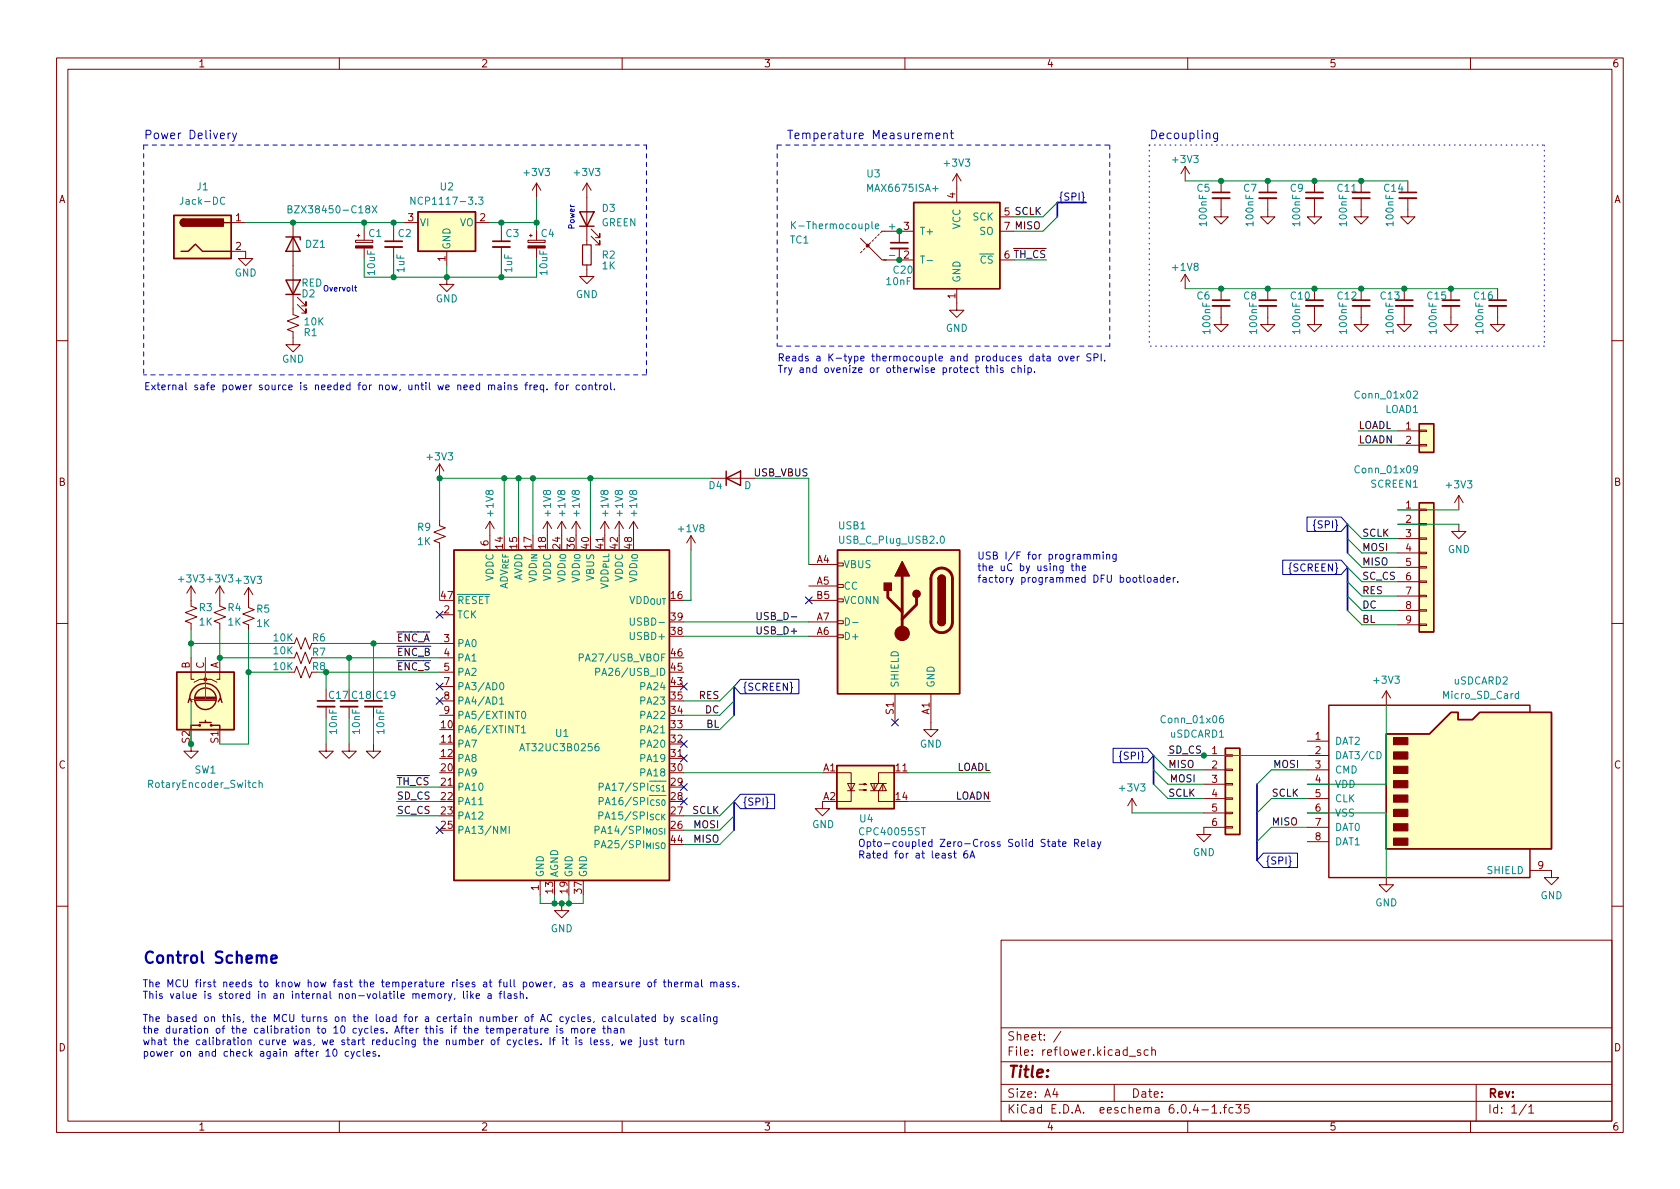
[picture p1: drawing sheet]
<svg xmlns="http://www.w3.org/2000/svg" width="297mm" height="210mm" viewBox="0 0 297 210" stroke-linecap="round" stroke-linejoin="round" font-family="sans-serif">
<path d="M0 .2h297v210.1h-297z" fill="#fff" stroke="#fff" stroke-width=".18"/>
<g fill="none" stroke="#840000" stroke-width=".18">
<path d="M10 10.2h277v190.1h-277zM12 12.2h273v186.1h-273zM60 10.2v2M110 10.2v2M160 10.2v2M210 10.2v2M260 10.2v2M40.9 39.4h2.5M51.8 39.4v16.2l1 .4-2 .8 2 .7-2 .8 1 .4v2.3h1.3l-1.3 1.2-1.3-1.2h1.3M71.4 39.4h2.5M84.1 39.4h2.5M94.9 32.4l-.8 1.2"/>
<path d="M94.9 32.4v2.5M94.9 32.4l.7 1.2M103.8 32.4v10.9M103.8 32.4l-.8 1.2M103.8 32.4l.7 1.2M169.2 30.7l-.8 1.3M169.2 30.7v5.1M169.2 30.7l.7 1.3M176.8 38.3h2.5M209.5 29.5v2.5M209.5 29.5l-.7 1.2M209.5 29.5l.8 1.2"/>
<path d="M215.9 35v3.3h1.3l-1.3 1.3-1.3-1.3h1.3M215.9 32v2M224.2 35v3.3h1.2l-1.2 1.3-1.3-1.3h1.3M224.2 32v2M232.4 35v3.3h1.3l-1.3 1.3-1.3-1.3h1.3M232.4 32v2M240.7 35v3.3h1.2l-1.2 1.3-1.3-1.3h1.3M240.7 32v2M248.9 35v3.3h1.3l-1.3 1.3-1.3-1.3h1.3M248.9 32v2M40.9 44.4h2.5v1.3h1.3l-1.3 1.3-1.2-1.3h1.2M52.6 53.8l1.5 1.6v-.8v.8h-.8"/>
<path d="M52.6 52.6l1.5 1.5v-.8v.8h-.8M62.9 42.5h3v.4h-3zM63.1 41.7h.5M63.4 41.4v.5M64.4 40.6v1.9M64.4 43.9v1.8M69.6 40.6v2.1M69.6 43.7v2M79 49v1.3h1.3l-1.3 1.3-1.3-1.3h1.3M79 44.4v2.6M88.6 40.6v2.1M88.6 43.7v2"/>
<path d="M93.3 42.5h3.1v.4h-3.1zM93.6 41.7h.5M93.9 41.4v.5M94.9 40.6v1.9M94.9 43.9v1.8M103.8 46.9v2h1.2l-1.2 1.3-1.3-1.3h1.3M104.5 41.8l1.5 1.5v-.8v.8h-.7M104.5 40.5l1.5 1.5v-.7v.7h-.7M152.1 42.2l3.9 3.8h.7M152.4 44.4l-.3 .3M152.9 43.9l-.2 .3M153.4 43.4l-.2 .3"/>
<path d="M153.9 42.9l-.2 .3M154.4 42.4l-.2 .3M154.9 41.9l-.2 .3M155.4 41.4l-.2 .3M156.2 46h5.3M159 40.9v2M159 43.9v2.1M161.5 40.9h-5.5l-.3 .2M169.2 51v3.9h1.2l-1.2 1.2-1.3-1.2h1.3M176.8 46h2.5M176.8 40.9h2.5M209.5 48.5l-.7 1.3"/>
<path d="M209.5 48.5v2.5M209.5 48.5l.8 1.3M215.9 54.1v3.3h1.3l-1.3 1.3-1.3-1.3h1.3M215.9 51v2.1M224.2 54.1v3.3h1.2l-1.2 1.3-1.3-1.3h1.3M224.2 51v2.1M232.4 54.1v3.3h1.3l-1.3 1.3-1.3-1.3h1.3M232.4 51v2.1M240.7 54.1v3.3h1.2l-1.2 1.3-1.3-1.3h1.3M240.7 51v2.1M248.3 54.1v3.3h1.3l-1.3 1.3-1.3-1.3h1.3M248.3 51v2.1"/>
<path d="M256.5 54.1v3.3h1.3l-1.3 1.3-1.2-1.3h1.2M256.5 51v2.1M264.8 54.1v3.3h1.3l-1.3 1.3-1.3-1.3h1.3M264.8 51v2.1M10 60.2h2M247.1 76.2h3.9M247.1 78.7h3.9M251 78.6h1.2v.3h-1.2zM251 76.1h1.2v.2h-1.2zM285 60.2h2M77.7 91.9v1.1l1 .3-2 .8 2 .8-2 .7 1 .4v1M77.7 82l.8 1.3"/>
<path d="M77.7 82v2.6M77.7 82l-.7 1.3M86.6 92.2l-.7 1.3M86.6 92.2v5.1M86.6 92.2l.8 1.3M96.8 92.2l-.8 1.3M96.8 92.2v2.5M96.8 92.2l.7 1.3M99.3 92.2l-.7 1.3M99.3 92.2v2.5M99.3 92.2l.8 1.3M101.9 92.2l-.8 1.3"/>
<path d="M101.9 92.2v2.5M101.9 92.2l.7 1.3M106.9 92.2v5.1M106.9 92.2l-.7 1.3M106.9 92.2l.8 1.3M109.5 92.2l-.8 1.3M109.5 92.2v2.5M109.5 92.2l.7 1.3M112 92.2l-.7 1.3M112 92.2v2.5M112 92.2l.8 1.3M122.2 94.7l-.8 1.3"/>
<path d="M122.2 94.7v2.6M122.2 94.7l.7 1.3M125.9 84.6h7.6M143 99.8h5.1M148.1 99.6h1v.5h-1zM247.1 90.2h3.9M247.1 92.7h3.9M247.1 95.2h3.9M247.1 97.8h3.9M251 97.7h1.2v.2h-1.2zM251 95.1h1.2v.3h-1.2zM251 92.6h1.2v.2h-1.2z"/>
<path d="M251 90h1.2v.3h-1.2zM257.9 92.7v1.3h1.3l-1.3 1.2-1.2-1.2h1.2M257.9 87.6l-.7 1.3M257.9 87.6v2.6M257.9 87.6l.8 1.3M10 110.2h2M33.8 103.6v3.6l1 .4-2 .7 2 .8-2 .7 1 .4v1M33.8 116.3v3.8h.5M33.8 103.6l-.8 1.3M33.8 103.6l.7 1.3M36.3 116.3v3.8h-1l-1 .5M36.3 119.6v.5h1l1.1 .5"/>
<path d="M38.9 103.6v3.6l1 .4-2.1 .7 2.1 .8-2.1 .7 1.1 .4v1M38.9 116.3v3.8h-.5M38.9 103.6l-.8 1.3M38.9 103.6l.7 1.3M43.9 103.9v3.5l1.1 .4-2.1 .8 2.1 .7-2.1 .8 1 .4v1M43.9 103.9l-.7 1.3M43.9 103.9l.8 1.3M52.1 116.3l.4-1 .7 2 .8-2 .7 2 .4-1M52.1 113.8l.4-1 .7 2 .8-2 .7 2 .4-1M52.1 118.9l.4-1 .7 2 .8-2 .7 2 .4-1M77.7 108.7h2.6M77.7 113.8h2.6"/>
<path d="M77.7 116.3h2.6M77.7 118.9h2.6M143 103.6h5.1M143 112.5h5.1M143 110h5.1M143 106.2h5.1M148.1 112.3h1v.5h-1zM148.1 109.8h1v.5h-1zM148.1 105.9h1v.5h-1zM148.1 103.4h1v.5h-1zM247.1 100.3h3.9M247.1 102.9h3.9"/>
<path d="M247.1 105.4h3.9M247.1 107.9h3.9M247.1 110.5h3.9M251 110.4h1.2v.2h-1.2zM251 107.8h1.2v.3h-1.2zM251 105.3h1.2v.2h-1.2zM251 102.7h1.2v.3h-1.2zM251 100.2h1.2v.3h-1.2zM285 110.2h2M33.8 131.6v1.2h1.3l-1.3 1.3-1.3-1.3h1.3M57.7 131.6v1.2h1.2l-1.2 1.3-1.3-1.3h1.3M57.7 121.9v2"/>
<path d="M57.7 125v2M61.7 131.6v1.2h1.3l-1.3 1.3-1.2-1.3h1.2M61.7 125v2M66 131.6v1.2h1.3l-1.3 1.3-1.2-1.3h1.2M66 125v2M77.7 131.6h2.6M77.7 139.2h2.6M77.7 121.4h2.6M77.7 123.9h2.6M77.7 126.5h2.6M118.4 134.1h2.5M148 136.6h2.5v5.1h-2.5"/>
<path d="M149.9 138.6h1.2l-.6 1.2zM149.9 139.8h1.2M151.9 139.7h1.3l-.4 .1v-.2l.4 .1M151.9 138.7h1.3l-.4 .1v-.2l.4 .1M153.9 139.8h2.8l-.6-1.2-.7 1.2M154.6 138.6v1.2M155.2 138.6l-.6 1.2-.7-1.2h2.8M155.3 139.8v1.9h2.8M156.1 138.6v1.2M158.2 122.7v5.1M160.7 136.6h-5.4v2M164.6 122.7v6.3h-1.3l1.3 1.3 1.3-1.3h-1.3"/>
<path d="M212.9 133.6h3.8M212.9 136.1h3.8M212.9 138.7h3.8M216.7 138.6h1.2v.2h-1.2zM216.7 136h1.2v.3h-1.2zM216.7 133.5h1.2v.2h-1.2zM231.1 133.6h3.8M231.1 136.1h3.8M231.1 138.7h3.8M231.1 131.1h3.8M245.1 122.2l-.8 1.2M245.1 122.2v2.5"/>
<path d="M245.1 122.2l.8 1.2M95.5 155.7v2.5M99.3 159.8v1.2h1.3l-1.3 1.3-1.3-1.3h1.3M145.4 141.7v1.3h1.3l-1.3 1.3-1.3-1.3h1.3M200.2 141.2l-.8 1.3M200.2 141.2v2.6M200.2 141.2l.7 1.3M212.9 141.2h3.8M212.9 143.8h3.8M216.7 146.2h1.2v.2h-1.2zM216.7 143.6h1.2v.3h-1.2zM216.7 141.1h1.2v.2h-1.2z"/>
<path d="M216.7 146.3h-3.8v1.3h1.2l-1.2 1.2-1.3-1.2h1.3M231.1 141.2h3.8M231.1 143.8h3.8M231.1 146.3h3.8M231.1 148.8h3.8M245.1 155.2v1.3h1.3l-1.3 1.2-1.3-1.2h1.3M270.5 153.9h3.8v1.3h1.3l-1.3 1.3-1.3-1.3h1.3M10 160.2h2M177 166.3h108v32h-108zM285 160.2h2M60 198.3v2M110 198.3v2"/>
<path d="M160 198.3v2M177 194.8h108M177 191.8h108M177 187.8h108M177 181.8h108M186.5 192.5l-.4 1h1M186.9 193v1M187.6 182.4l-1.3 1.9M197 191.8v3M199.6 186.8h1.2M201.6 185.7l-.3-.1-.2 .2v.3l.5 .1v.4h-.5M203 185.7l-.4-.1-.3 .3v.4l.1 .3h.6"/>
<path d="M203.6 185.8l.3-.2 .3 .1 .1 .9M203.6 185.1v1.5M210 198.3v2M212.5 196.3h1.1M214.3 195.8l.4-.5v1.5M214.3 196.8h.8M215.8 196.7v.1M216.3 195.8h.6M216.9 195.3l-.4 .2v1.3M218 195.9l-.4-.1-.3 .3v.4l.1 .3h.6M218.5 195.3h.9l-.5 .6 .5 .1v.7l-.3 .1h-.4l-.2-.1M220.8 195.3h-.7l-.1 .7 .2-.1 .5 .1 .2 .2-.1 .5-.2 .1-.6-.1"/>
<path d="M260 198.3v2M261 191.8v6.5M269.9 195.3l-1.3 1.9M270.3 195.8l.4-.5v1.5M270.3 196.8h.9"/>
</g>
<g fill="none" stroke="#840000" stroke-width=".33">
<path d="M214.4 35h3M222.6 35h3.1M230.9 35h3M239.1 35h3.1M247.4 35h3M68.1 43.7h3M87.1 43.7h3.1M157.5 43.9h3M214.4 54.1h3M222.6 54.1h3.1M230.9 54.1h3M239.1 54.1h3.1"/>
<path d="M246.8 54.1h3M255 54.1h3.1M263.3 54.1h3M56.1 125h3.1M60.2 125h3M64.5 125h3.1"/>
</g>
<g fill="none" stroke="#840000" stroke-width=".3">
<path d="M214.4 34h3M222.6 34h3.1M230.9 34h3M239.1 34h3.1M247.4 34h3M68.1 42.7h3M87.1 42.7h3.1M157.5 42.9h3M214.4 53.1h3M222.6 53.1h3.1M230.9 53.1h3M239.1 53.1h3.1"/>
<path d="M246.8 53.1h3M255 53.1h3.1M263.3 53.1h3M56.1 123.9h3.1M60.2 123.9h3M64.5 123.9h3.1"/>
</g>
<g fill="#ffffc2" stroke="#ffffc2" stroke-width=".18">
<path d="M30.7 38.1h10.2v7.6h-10.2z"/>
<path d="M31.2 118.9h10.2v10.1h-10.2z"/>
<path d="M148 135.4h10.1v7.6h-10.1z"/>
<path d="M216.7 132.3h2.5v15.3h-2.5z"/>
<path d="M245.1 129.8h7.6l3.8-3.8h1.3v1.2h2.5l1.3-1.2h12.7v24.1h-29.2z"/>
<path d="M148.1 97.3h21.6v25.4h-21.6z"/>
<path d="M251 74.9h2.5v5.1h-2.5z"/>
<path d="M251 88.9h2.5v22.9h-2.5z"/>
<path d="M161.5 35.8h15.3v15.2h-15.3z"/>
<path d="M73.9 37.5h10.2v6.9h-10.2z"/>
<path d="M80.3 97.3h38.1v58.4h-38.1z"/>
</g>
<g fill="none" stroke="#840000" stroke-width=".25">
<path d="M30.7 38.1h10.2v7.6h-10.2zM32.5 38.7a.64 .64 0 0 0-.6 .7 .64 .64 0 0 0 .6 .6M39.6 39.4h1.3M73.9 37.5h10.2v6.9h-10.2zM102.5 37.5h2.5l-1.2 2.5zM102.5 40h2.5M161.5 35.8h15.3v15.2h-15.3zM32 44.4h1.3l1.2-1.2 1.3 1.2h5.1M50.5 41.9h2.6v.5M50.5 49.5h2.6l-1.3 2.6zM50.5 52.1h2.6M51.8 41.9l1.3 2.5h-2.6z"/>
<path d="M251 74.9h2.5v5.1h-2.5zM80.3 97.3h38.1v58.4h-38.1zM128.4 84.6l2.5-1.3v2.5zM128.4 83.3v2.5M148.1 97.3h21.6v25.4h-21.6zM251 88.9h2.5v22.9h-2.5zM31.2 118.9h10.2v10.1h-10.2zM165.9 110a.64 .64 0 0 0 .6 .6 .64 .64 0 0 0 .6-.6M165.9 102.4a.64 .64 0 0 1 .6-.7 .64 .64 0 0 1 .6 .7M33.5 123.6a2.73 2.73 0 0 1 2.8-2.8 2.73 2.73 0 0 1 2.7 2.8M33.9 124.1l-.4-.7-.2 .8M34.5 123.3h3.6"/>
<path d="M34.5 123.6h3.6M34.5 123.8h3.6M35.3 128.3h-1.5v.7M35.3 127.8h2M36.3 127.4v.4M37.3 128.3h1.6v.7M38.6 124.1l.4-.7 .2 .8M148 135.4h10.1v7.6h-10.1zM216.7 132.3h2.5v15.3h-2.5zM245.1 129.8h7.6l3.8-3.8h1.3v1.2h2.5l1.3-1.2h12.7v24.1h-29.2zM270.5 126v-1.3h-35.6v30.5h35.6v-5.1"/>
<circle cx="35.3" cy="128.3" r=".13"/>
<circle cx="36.3" cy="123.6" r="1.9"/>
<circle cx="37.3" cy="128.3" r=".13"/>
</g>
<g fill="#840000" stroke="#840000" stroke-width=".25">
<path d="M32.1 38.9l.4-.2v1.3a.64 .64 0 0 1-.6-.4 .64 .64 0 0 1 .2-.7z"/>
<path d="M32.5 38.7h7v1.3h-7z"/>
<path d="M165.9 110h1.2a.64 .64 0 0 1-.6 .6 .64 .64 0 0 1-.6-.6z"/>
<path d="M165.9 102.4h1.2v7.6h-1.2z"/>
<path d="M166 101.9a.64 .64 0 0 1 .7-.1 .64 .64 0 0 1 .4 .6h-1.2z"/>
<path d="M159.5 99.3l1.3 2.5h-2.6z"/>
<path d="M156.3 103.1h1.3v1.3h-1.3z"/>
<circle cx="162.1" cy="105" r=".63"/>
</g>
<g fill="none" stroke="#008484" stroke-width=".18">
<path d="M39.7 35a.6 .6 0 0 0-.8 .4 .6 .6 0 0 0 .6 .7l.2-.1M50.9 37l.6-.1 .1-.2-.1-.2-.6-.1v1.3h.5l.2-.2 .1-.3-.3-.2M65.8 36.4l.9 1.3M66.7 36.4l-.9 1.3M73.4 34.9v1.2l-.8-1.2v1.2M84.6 34.9h.8l-.4 .4 .3 .2v.5l-.1 .1-.6-.1M140 39.2v1.2M140.7 39.2l-.7 .7M154.2 39.2v1.1l.1 .1M154.8 40l.6-.1-.1-.2-.3-.1-.2 .2v.6h.5M163.9 46.1h1M249.9 69.3l.5-.2 .2 .4-.8 .9h.8"/>
<path d="M166.4 94.9l.1-.1a.68 .68 0 0 1 .5 .6 .68 .68 0 0 1-.5 .7l-.1-.1-.2-.4zM250.6 82.9l-.2 .2h-.4l-.1-.2 .1-.5h.4l.2 .1a.84 .84 0 0 1-.3 1.1h-.3M102.4 116.3l.6-.1 .1-.1v-.3l-.7-.2v1.3M105.3 118.8h.6l.1-.2v-.3l-.7-.1v1.2M111.4 109.3v1l.3 .3 .3-.1 .2-.2v-1M149.5 109.3a.64 .64 0 0 1 .7 .6 .64 .64 0 0 1-.7 .7zM150.7 110.1h1M45.3 138.5l-.4-.1-.2 .2 .1 .6h.5M45.8 138.5l.2-.1 .3 .1 .1 .8M45.8 138v1.3M88.3 123.6l.4-.3v1.2M88.3 124.5h.8"/>
<path d="M88.5 120.8l.1-.1a.68 .68 0 0 1 .5 .6 .68 .68 0 0 1-.5 .7l-.1-.1-.2-.4zM92.2 128.7l.4-.4v1.3M92.2 129.6h.7M92.3 125.9l.2-.1a.68 .68 0 0 1 .5 .6 .68 .68 0 0 1-.5 .7l-.2-.2-.1-.3zM105.8 131.5l-.4 .1a.85 .85 0 0 0 0 1.2l.5-.1v-.5l-.2-.2h-.4l-.1 .2M216.2 126.6h-.3a.86 .86 0 0 0 0 1.2l.4-.1v-.4l-.2-.3-.4 .1-.1 .2M243.5 132.9a.64 .64 0 0 1 .7 .6 .64 .64 0 0 1-.7 .7zM268.5 122.7h-.4l-.2 .2 .1 .5h.5M268.5 122.2v1.3M84.7 142.3h.7M88.6 147.4v-1.3l.4 .9 .4-.9v1.3M90 146.1v1.3"/>
</g>
<g fill="#840000" stroke="#840000" stroke-width=".18">
<path d="M62.9 43.5h3v.4h-3z"/>
<path d="M246.4 148.2h2.5v1.3h-2.5z"/>
<path d="M246.4 145.7h2.5v1.2h-2.5z"/>
<path d="M246.4 143.1h2.5v1.3h-2.5z"/>
<path d="M246.4 140.6h2.5v1.3h-2.5z"/>
<path d="M246.4 138h2.5v1.3h-2.5z"/>
<path d="M246.4 135.5h2.5v1.3h-2.5z"/>
<path d="M246.4 133h2.5v1.2h-2.5z"/>
<path d="M246.4 130.4h2.5v1.3h-2.5z"/>
<path d="M93.3 43.5h3.1v.4h-3.1z"/>
<circle cx="36.3" cy="120.1" r=".25"/>
<circle cx="153.4" cy="43.4" r=".25"/>
<circle cx="159.5" cy="112" r="1.27"/>
</g>
<path d="M157 104.4v1.3l2.5 2.5M159.5 101.8v10.2M162.1 105.7v1.2l-2.6 2.6M165.1 101a1.91 1.91 0 0 1 2.1-.4 1.91 1.91 0 0 1 1.2 1.8v7.6a1.91 1.91 0 0 1-1.9 1.9 1.91 1.91 0 0 1-1.9-1.9v-7.8l.2-.6z" fill="none" stroke="#840000" stroke-width=".51"/>
<path d="M103 43.3h1.5v3.6h-1.5z" fill="none" stroke="#840000" stroke-width=".2"/>
<g fill="none" stroke="#000084" stroke-width=".18">
<path d="M226.8 99.1h10.3l1.2 1.2-1.2 1.3h-10.3zM231.1 91.4h6l1.2 1.3-1.2 1.3h-6zM77.1 108.1l1.2 1.2M78.3 108.1l-1.2 1.2M142.4 105.6l1.2 1.2M143.6 105.6l-1.2 1.2M77.1 123.3l1.2 1.3M77.1 120.8l1.2 1.2M78.3 123.3l-1.2 1.3M78.3 120.8l-1.2 1.2M120.3 120.8l1.2 1.2M120.3 133.5l1.2 1.2"/>
<path d="M120.3 131l1.2 1.2M120.3 138.6l1.2 1.2M121.5 120.8l-1.2 1.2M121.5 133.5l-1.2 1.2M121.5 131l-1.2 1.2M121.5 138.6l-1.2 1.2M130.9 120.1h10.3v2.6h-10.3l-1.1-1.3zM157.6 127.1l1.3 1.3M158.9 127.1l-1.3 1.3M196.8 132.3h6.1l1.1 1.3-1.1 1.3h-6.1zM77.1 146.2l1.2 1.2M78.3 146.2l-1.2 1.2"/>
<path d="M120.3 141.1l1.2 1.2M121.5 141.1l-1.2 1.2M130.9 140.5h6.1v2.5h-6.1l-1.1-1.3zM135.4 140.9l.3 .2v.6l.1 .2-.1 .2v.6l-.3 .2M223.4 150.9h6v2.5h-6l-1.2-1.3zM227.9 151.4l.2 .1v.6l.2 .2-.2 .2v.6l-.2 .2"/>
</g>
<path d="M139.9 109.1h1" fill="none" stroke="#000" stroke-width=".18"/>
<g fill="none" stroke="#0000c2" stroke-width=".18">
<path d="M40.3 23.5v1M40.8 23.5l-.3 .1-.2 .2M41.1 23.5l.4 1M41.8 23.5l-.5 1.4-.2 .1M165.5 24l.7-.1-.1-.3-.4-.1-.2 .2 .1 .8h.5M166.9 23.7l.2-.2 .3 .1 .1 .9M166.9 23.5v1M168 23.5h.6M168.2 23v1.3l.4 .2M215.3 23.5v1.2l-.3 .3h-.4M215.3 23.6l-.5-.1-.2 .3v.4l.1 .3h.6M91.4 68.1h-.3l-.2 .2 .1 .1 .4 .2v.3h-.5"/>
<path d="M92.8 68.1h.5M93.3 67.7l-.3 .1v1.1M93.7 68.1v.8M94.1 68.1l-.4 .2M94.4 68.5l.6-.1v-.3h-.4l-.2 .2 .1 .6h.5M96.1 68.1h-.4l-.2 .2 .1 .6h.5M96.1 68.1v1.2M96.7 68.8v.1M98.1 68.1h.5M98.6 67.7l-.3 .1v1.1M99.1 68.1h.3l.2 .2v.4l-.2 .2h-.3l-.1-.2zM100.2 68.1v.8"/>
<path d="M100.5 68.1l-.3 .2M102.5 68.1h-.4l-.2 .2 .1 .6h.5M103.1 68.1h.3l.2 .2v.4l-.2 .2h-.3l-.2-.2zM104.2 68.2l.1-.1h.3l.1 .8M104.2 68.1v.8M105.1 68.1h.5M105.3 67.7v1l.3 .2M106 68.1v.8M106.4 68.1l-.4 .2M106.9 68.1h.3l.2 .2v.4l-.2 .2h-.3l-.1-.2zM108 67.7v1l.1 .2M108.6 68.8v.1"/>
<path d="M174.3 65h.4M174.4 64.6v1.1l.3 .2M175.2 65.2l.1-.2 .4 .1v.8M175.2 64.6v1.3M176.3 65v.9M177.3 65.1l-.3-.1-.1 .2v.2l.4 .1v.3h-.4M179.5 65.1l-.4-.1-.2 .3 .1 .5h.5M180 65.2l.2-.2 .3 .1v.8M180 64.6v1.3M181.2 65v.9M181.8 65.1l.3-.1 .3 .3-.2 .5h-.4M181.8 65v1.3"/>
<path d="M182.9 65.8v.1M184.2 63h.5M184.4 62.6v1.1l.3 .1M185.1 63h.5l.1 .8M185.7 63.3l-.4 .1-.2 .1 .2 .3h.4M187.3 63h.3l.3 .2v.4l-.3 .2h-.3l-.1-.2zM188.3 63l.3 .8 .3-.8M189.3 63.4l.6-.1v-.3h-.4l-.2 .2 .1 .6h.5M190.5 63v.8M190.8 63l-.3 .2M192.9 62.6h-.5l-.2 .2 .1 .3 .5 .3v.3l-.2 .1h-.4M193.4 63.2h.6l.2-.2-.1-.3-.7-.1v1.2"/>
<path d="M194.7 62.6v1.2M195.3 63.7v.1M189.5 99.6v1.1l.4 .2M190.3 99.6v1.3M193.4 98.1l.1-.1 .3 .1 .1 .8M193.4 98v.9M193.9 98.2l.2-.2 .3 .1v.8M195.1 97.6v.1M195.1 98v.9M195.7 98.1l.1-.1 .3 .1 .1 .8M195.7 98v.9M197.3 98v1.1l-.2 .2-.3-.1"/>
<path d="M197.3 98.1l-.3-.1-.3 .3 .2 .5h.4M189.4 100.1h.5M190.3 100.2l.2-.1h.3v.8M191.4 100.5l.6-.1-.1-.3h-.4l-.1 .2v.6h.5M203 102.2l.3-.1 .2 .3v.3l-.2 .3-.3-.1-.1-.2zM204.1 102.2h.4l.1 .8M204.6 102.4l-.4 .1-.2 .2 .2 .3 .4-.1M205.8 102.2l-.4-.1-.2 .3 .1 .5h.5M205.8 101.7v1.3M206.3 102.5l.6-.1-.1-.2-.3-.1-.2 .2 .1 .6h.4M207.4 102.1v.9M207.8 102.1l-.4 .3"/>
<path d="M208.2 102.8v.2M168.6 150.9h.5M168.8 150.5v1l.3 .2M171 150.5h-.4a.85 .85 0 0 0 0 1.2l.5-.1v-.4l-.2-.3h-.3l-.2 .3M171.5 151.7l.4-1.2 .4 1.2M171.6 151.4h.6M186.1 148.9h.4l.1 .8M186.6 149.1l-.4 .1-.2 .2 .2 .3 .4-.1M187 148.8h.5M187.2 148.4v1.1l.3 .2M187.9 149.3l.6-.2-.1-.2-.3-.1-.2 .2v.6h.5M190 149.1l.6-.1 .1-.2v-.3l-.7-.1v1.3"/>
<path d="M190.3 149.1l.4 .6M191.2 149.3l.6-.2-.1-.2-.3-.1-.2 .2 .1 .6h.4M192.4 148.4v1.1l.1 .2M193 148.9h.5l.1 .8M193.6 149.1l-.5 .1-.1 .2 .1 .3 .5-.1M194 148.8l.3 .9M194.7 148.8l-.5 1.2-.2 .1M77.5 175.8l.3-.1 .3 .3v.3l-.3 .3-.3-.1-.1-.2zM78.6 175.7v.9M79 175.7l-.4 .3M79.3 175.7l.3 .9M79.9 175.7l-.4 1.2-.2 .1"/>
<path d="M80.4 176.5l-.1 .2M81.9 175.3v1.1l.2 .2M82.6 175.7v.9M83.2 175.3v1.3M83.3 176.1l.4 .5M83.7 175.7l-.5 .5M84.2 176.1l.6-.1-.1-.2-.3-.1-.2 .2v.6h.5M86.3 175.8h.5v.8M86.8 176l-.4 .1-.2 .2 .2 .3 .4-.1M88.2 175.7h.5M88.7 175.3l-.3 .2v1.1M89.1 175.3v1.1l.2 .2"/>
<path d="M89.8 175.8h.5l.1 .8M90.4 176l-.5 .1-.1 .2 .1 .3 .5-.1M91.4 175.8l-.3-.1-.2 .2 .1 .2 .4 .1v.3h-.5M92 175.8l.2-.1 .3 .1v.8M92 175.3v1.3M93.1 176.4v.2M107.1 179.9l-.4-.1-.2 .2 .1 .6h.5M107.7 179.9h.4l.1 .7M108.8 179.4v1.1l.2 .1M108.8 173.7v.8M109.2 173.7l-.4 .2M110 173.7h-.3l-.2 .1 .1 .2 .4 .2v.3h-.5"/>
<path d="M110 179.9l-.4-.1-.2 .2 .1 .6h.5M110.6 179.8v.8h.3l.2-.1M110.6 173.7l.1 .8h.3l.2-.1M111.1 179.8v.8M111.2 173.7v.8M111.7 179.4v1.1l.2 .1M111.8 173.7v.8M112.1 173.7l-.3 .2M112.4 179.9h.5v.7M112.5 174.1l.6-.1-.1-.3h-.3l-.2 .1v.7h.5M113.3 179.8h.5M113.5 179.4v1.1l.3 .1"/>
<path d="M114.7 173.7h.3l.2 .2v.4l-.2 .2h-.3l-.2-.2zM115.6 173.7h.5M115.9 179.9l-.4-.1-.2 .2 .1 .6h.5M115.9 179.4v1.2M116.1 173.2l-.3 .2v1.1M117.3 173.7h.5M117.4 173.2v1.1l.4 .2M117.4 179.9l.4-.1 .3 .2-.2 .6h-.5M117.4 179.4v1.2M118.2 173.8l.2-.1h.3v.8M118.2 173.2v1.3M118.5 179.8l.3 .8"/>
<path d="M119.1 179.8l-.4 1.2-.2 .1M119.3 174.1l.6-.1-.1-.3h-.4l-.1 .1v.7h.5M120.4 173.7v.8M120.8 173.7l-.4 .2M121 179.9l-.3-.1-.2 .2v.2l.5 .1v.3h-.5M121.2 173.8l.2-.1h.3v.8M121.2 173.7v.8M121.7 173.8l.2-.1h.3l.1 .8M122.1 179.9l-.4-.1-.2 .2 .1 .6h.5M122.6 179.9h.5l.1 .7M122.9 173.7h.5v.8M123.4 174h-.4l-.2 .2 .2 .3h.4"/>
<path d="M123.8 179.4v1.1l.2 .1M124 173.2v1.1l.2 .2M124.5 179.4v.1M124.5 179.8v.8M125.1 179.9l.1-.1 .4 .1v.7M125.1 179.8v.8M125.7 173.8l.2-.1h.3v.8M125.7 173.7v.8M126.2 173.8l.2-.1h.3l.1 .8M126.8 179.8v1l-.3 .3-.3-.1M126.8 179.9l-.4-.1-.2 .2 .1 .6h.5M127.4 173.7h.5v.8"/>
<path d="M127.9 174h-.4l-.2 .2 .2 .3h.4M128.9 173.7h-.3l-.1 .1v.2l.4 .2v.3h-.4M130 173.7h-.3l-.2 .1v.2l.5 .2v.3h-.5M130.6 174.4v.1M59 185.6l.1-.1a.68 .68 0 0 1 .5 .6 .68 .68 0 0 1-.5 .7l-.1-.1-.2-.4zM61.6 186l-.3-.1-.3 .3 .1 .5h.5M62.1 185.9l.3 .9M62.7 185.9l-.5 1.2-.1 .1M63.7 186l-.4-.1-.2 .3 .1 .5h.5M64.2 185.5v1.1l.2 .2M64.8 186.4l.6-.2v-.2l-.4-.1-.2 .2 .1 .6h.5M66.4 186l-.3-.1-.2 .2 .1 .2 .4 .1v.3h-.5"/>
<path d="M67 186.7v.1M90.7 182.3l.6-.2-.1-.2-.4-.1-.1 .2v.6h.5M91.8 181.8v.9M92.2 181.8l-.4 .3M92.6 181.9h.5v.8M93.1 182.1l-.4 .1-.2 .2 .2 .3 .4-.1M93.6 181.8h.4M93.7 181.4v1.1l.3 .2M94.5 181.8v.8l.3 .1 .2-.1M95 181.8v.9M95.6 181.8v.9M96 181.8l-.4 .3"/>
<path d="M96.3 182.3l.6-.2v-.2l-.4-.1-.2 .2 .1 .6h.5M98.5 181.8v.9M99.5 181.9l-.3-.1-.2 .2 .1 .2 .4 .1v.3h-.5M99.5 183.5v.1M99.5 183.9v.8M100 183.9h.5M100.2 183.5v1.1l.3 .1M101.1 182l.1-.2 .3 .1 .1 .8M101.1 181.8v.9M101.6 182l.2-.2 .3 .1v.8M101.8 183.5v.1M101.8 183.9v.8"/>
<path d="M102.8 181.9l.3-.1 .3 .3v.4l-.3 .2-.3-.1-.1-.1zM102.9 184l-.3-.1-.2 .2 .1 .2 .4 .1v.3h-.5M103.9 181.8v.9M104.3 181.8l-.4 .3M104.4 183.5v1.1l.2 .1M104.6 182.3l.6-.2v-.2l-.4-.1-.2 .2 .1 .6h.5M105.1 184.3l.6-.1-.1-.2-.4-.1-.1 .2v.6h.5M106.6 181.8h.4M106.6 184l-.3-.1-.2 .2 .1 .2 .4 .1v.3h-.5M106.7 181.4v1.1l.3 .2M107.5 182l.2-.2 .3 .1v.8M107.5 181.4v1.3"/>
<path d="M107.7 184l-.4-.1-.1 .2v.2l.5 .1v.3h-.5M108.2 180.1l-.4 .1-.2 .1 .2 .3h.4M108.3 184.7l-.1 .2M108.6 181.9h.5l.1 .8M109.2 182.1l-.5 .1-.1 .2 .1 .3 .5-.1M109.7 183.9l.2 .8 .3-.6 .2 .6 .3-.8M109.8 182l.1-.2 .4 .1v.8M109.8 181.8v.9M111.1 184.3l.6-.1-.1-.2-.3-.1-.2 .2 .1 .6h.4M112.9 180.1l-.4 .1-.2 .1 .2 .3h.4M113.2 183.9v1.1l-.2 .2M113.2 183.5v.1"/>
<path d="M113.8 183.9l.1 .8h.3l.2-.1M114.2 180.2l.6-.1-.1-.2-.3-.1-.2 .2v.6h.5M114.4 183.9v.8M115.4 184l-.3-.1-.2 .2 .1 .2 .4 .1v.3h-.5M115.8 183.9h.5M116 183.5v1.1l.3 .1M117.5 183.9h.5M117.7 183.5v1.1l.3 .1M118.4 183.9l.1 .8h.3l.2-.1M119 183.9v.8M119.6 183.9v.8M119.9 183.9l-.3 .2"/>
<path d="M120.4 184l.1-.1 .3 .1 .1 .7M120.4 183.9v.8M123.2 180.1l-.4 .1-.2 .1 .2 .3h.4"/>
</g>
<path d="M48 169.6l.9-.2-.1-.4-.5-.1-.3 .3 .1 1 .2 .1 .5-.1" fill="none" stroke="#0000c2" stroke-width=".4"/>
<path d="M25.4 25.6h88.9M25.4 25.6v40.7M114.3 25.6v40.7M137.4 25.6v35.6M137.4 25.6h58.8M196.2 25.6v35.6M114.3 66.3h-88.9M196.2 61.2h-58.8" fill="none" stroke="#0000c2" stroke-width=".18" stroke-dasharray=".8 .8"/>
<path d="M203.2 25.6h69.8M203.2 25.6v35.6M273 25.6v35.6M273 61.2h-69.8" fill="none" stroke="#0000c2" stroke-width=".18" stroke-dasharray=".2 .8"/>
<path d="M192 35.8h-5.1v2.5M238.3 92.7v5.1M238.3 100.3v7.6M129.8 121.4v5.1M204 133.6v5.1M222.2 138.7v13.4M129.8 141.7v5.1" fill="none" stroke="#000084" stroke-width=".3"/>
<g fill="none" stroke="#008400" stroke-width=".18">
<path d="M43.4 39.4h28M64.4 39.4v1.2M69.6 39.4v1.2M86.6 39.4h8.3M88.6 39.4v1.2M94.9 34.9v5.7M186.9 35.8l-2.5 2.5h-5.1M186.9 38.3l-2.5 2.6h-5.1M209.5 32h39.4M64.4 45.7v3.3h30.5v-3.3M69.6 45.7v3.3M79 47v2"/>
<path d="M88.6 45.7v3.3M179.3 46h5.7M209.5 51h55.3M240.2 76.2h6.9M240.2 78.7h6.9M77.7 97v9.2M89.2 84.6v10.1M91.7 84.6v10.1M94.2 84.6v10.1M104.4 84.6v10.1M122.2 97.3v8.9h-1.3M125.9 84.6h-48.2v7.3"/>
<path d="M133.5 84.6h9.5v15.2M238.3 95.2l2.5 2.6h6.3M238.3 92.7l2.5 2.5h6.3M238.3 97.8l2.5 2.5h6.3M247.1 90.2h10.8M247.1 92.7h10.8M33.8 113.8h17.3M33.8 111.2v5.1M36.3 116.3v7.4h-2.5v7.9M38.9 111.2v5.1h12.2M43.9 118.9h7.2M43.9 111.5v20.1h-5"/>
<path d="M56.1 113.8h21.6M56.1 116.3h21.6M61.7 116.3v5.6M66 113.8v8.1M77.7 118.9h-20v3M120.9 110h22.1M120.9 112.5h22.1M238.3 102.9l2.5 2.5h6.3M238.3 100.3l2.5 2.6h6.3M238.3 105.4l2.5 2.5h6.3M238.3 107.9l2.5 2.6h6.3M57.7 127v4.6"/>
<path d="M61.7 127v4.6M66 127v4.6M70.1 139.2h7.6M120.9 136.6h24.5M129.8 126.5l-2.5 2.5h-6.4M129.8 121.4l-2.5 2.5h-6.4M129.8 123.9l-2.5 2.6h-6.4M160.7 136.6h14.4M204 138.7l2.5 2.5h6.4M204 136.1l2.5 2.6h6.4M204 133.6l2.5 2.5h6.4M206.5 133.6h24.6"/>
<path d="M231.1 136.1h-6.3l-2.6 2.6M245.1 124.7v14h-14M70.1 141.7h7.6M70.1 144.3h7.6M95.5 158.2v1.6h7.6v-1.6M98 158.2v1.6M100.6 158.2v1.6M129.8 141.7l-2.5 2.6h-6.4M129.8 146.8l-2.5 2.5h-6.4M129.8 144.3l-2.5 2.5h-6.4M160.7 141.7h14.4M200.2 143.8h12.7"/>
<path d="M231.1 146.3h-6.3l-2.6 2.5M231.1 141.2h-6.3l-2.6 2.6M231.1 143.8h14v11.4"/>
</g>
<g fill="#008400" stroke="#008400" stroke-width=".18">
<circle cx="98" cy="159.8" r=".46"/>
<circle cx="99.3" cy="159.8" r=".46"/>
<circle cx="100.6" cy="159.8" r=".46"/>
<circle cx="57.7" cy="118.9" r=".46"/>
<circle cx="61.7" cy="116.3" r=".46"/>
<circle cx="89.2" cy="84.6" r=".46"/>
<circle cx="91.7" cy="84.6" r=".46"/>
<circle cx="66" cy="113.8" r=".46"/>
<circle cx="77.7" cy="84.6" r=".46"/>
<circle cx="88.6" cy="49" r=".46"/>
<circle cx="79" cy="49" r=".46"/>
<circle cx="88.6" cy="39.4" r=".46"/>
<circle cx="94.9" cy="39.4" r=".46"/>
<circle cx="38.9" cy="116.3" r=".46"/>
<circle cx="33.8" cy="113.8" r=".46"/>
<circle cx="43.9" cy="118.9" r=".46"/>
<circle cx="33.8" cy="131.6" r=".46"/>
<circle cx="69.6" cy="39.4" r=".46"/>
<circle cx="64.4" cy="39.4" r=".46"/>
<circle cx="69.6" cy="49" r=".46"/>
<circle cx="51.8" cy="39.4" r=".46"/>
<circle cx="240.7" cy="51" r=".46"/>
<circle cx="232.4" cy="51" r=".46"/>
<circle cx="224.2" cy="51" r=".46"/>
<circle cx="232.4" cy="32" r=".46"/>
<circle cx="240.7" cy="32" r=".46"/>
<circle cx="256.5" cy="51" r=".46"/>
<circle cx="248.3" cy="51" r=".46"/>
<circle cx="224.2" cy="32" r=".46"/>
<circle cx="215.9" cy="51" r=".46"/>
<circle cx="215.9" cy="32" r=".46"/>
<circle cx="104.4" cy="84.6" r=".46"/>
<circle cx="94.2" cy="84.6" r=".46"/>
<circle cx="159" cy="46" r=".46"/>
<circle cx="159" cy="40.9" r=".46"/>
<circle cx="212.9" cy="133.6" r=".46"/>
</g>
<text font-size="2.8" fill="#0000c2" x="25.1" y="170.4">Control Scheme</text>
<text font-size="2.8" fill="#840000" x="178" y="190.6">Title:</text>
<g font-size="2.1" fill="#0000c2">
<text x="25.4" y="24.6">Power Delivery</text>
<text x="139.1" y="24.6">Temperature Measurement</text>
<text x="203.2" y="24.6">Decoupling</text>
</g>
<g font-size="2.1" fill="#840000">
<text x="178" y="184">Sheet: /</text>
<text x="178" y="186.7">File: reflower.kicad_sch</text>
<text x="178" y="196.9">KiCad E.D.A. eeschema 6.0.4-1.fc35</text>
<text x="178" y="194.1">Size: A4</text>
<text x="200" y="194.1">Date:</text>
<text x="263" y="194.1">Rev:</text>
<text x="263" y="196.9">Id: 1/1</text>
</g>
<g font-size="1.8" fill="#840000">
<text x="35" y="11.9">1</text>
<text x="85" y="11.9">2</text>
<text x="135" y="11.9">3</text>
<text x="185" y="11.9">4</text>
<text x="235" y="11.9">5</text>
<text x="285" y="11.9">6</text>
<text x="10.3" y="35.9">A</text>
<text x="168.9" y="35" transform="rotate(-90 168.9 35)">4</text>
<text x="285.3" y="35.9">A</text>
<text x="41.7" y="39.1">1</text>
<text x="72.2" y="39.1">3</text>
<text x="84.9" y="39.1">2</text>
<text x="159.8" y="40.6">3</text>
<text x="41.7" y="44.2">2</text>
<text x="78.7" y="46.2" transform="rotate(-90 78.7 46.2)">1</text>
<text x="159.8" y="45.7">2</text>
<text x="168.9" y="52.8" transform="rotate(-90 168.9 52.8)">1</text>
<text x="248.6" y="75.9">1</text>
<text x="248.6" y="78.5">2</text>
<text x="10.3" y="85.9">B</text>
<text x="248.6" y="89.9">1</text>
<text x="285.3" y="85.9">B</text>
<text x="248.6" y="92.5">2</text>
<text x="248.6" y="95">3</text>
<text x="86.4" y="96.5" transform="rotate(-90 86.4 96.5)">6</text>
<text x="88.9" y="97" transform="rotate(-90 88.9 97)">14</text>
<text x="91.4" y="97" transform="rotate(-90 91.4 97)">15</text>
<text x="94" y="97" transform="rotate(-90 94 97)">17</text>
<text x="96.5" y="97" transform="rotate(-90 96.5 97)">18</text>
<text x="99.1" y="97" transform="rotate(-90 99.1 97)">24</text>
<text x="101.6" y="97" transform="rotate(-90 101.6 97)">36</text>
<text x="104.1" y="97" transform="rotate(-90 104.1 97)">40</text>
<text x="106.7" y="97" transform="rotate(-90 106.7 97)">41</text>
<text x="109.2" y="97" transform="rotate(-90 109.2 97)">42</text>
<text x="111.8" y="97" transform="rotate(-90 111.8 97)">48</text>
<text x="144.4" y="99.6">A4</text>
<text x="248.6" y="97.5">4</text>
<text x="248.6" y="100.1">5</text>
<text x="78" y="105.9">47</text>
<text x="118.7" y="105.9">16</text>
<text x="144.4" y="103.4">A5</text>
<text x="144.4" y="105.9">B5</text>
<text x="248.6" y="102.6">6</text>
<text x="248.6" y="105.2">7</text>
<text x="248.6" y="107.7">8</text>
<text x="78.5" y="108.5">2</text>
<text x="118.7" y="112.3">38</text>
<text x="118.7" y="109.7">39</text>
<text x="144.4" y="112.3">A6</text>
<text x="144.4" y="109.7">A7</text>
<text x="248.6" y="110.2">9</text>
<text x="33.5" y="118.2" transform="rotate(-90 33.5 118.2)">B</text>
<text x="36.1" y="118.2" transform="rotate(-90 36.1 118.2)">C</text>
<text x="38.6" y="118.2" transform="rotate(-90 38.6 118.2)">A</text>
<text x="118.7" y="118.6">45</text>
<text x="118.7" y="116.1">46</text>
<text x="58.2" y="123.6">C17</text>
<text x="62.3" y="123.6">C18</text>
<text x="78.5" y="121.2">7</text>
<text x="78.5" y="123.7">8</text>
<text x="118.7" y="123.7">35</text>
<text x="118.7" y="121.2">43</text>
<text x="33.5" y="131.4" transform="rotate(-90 33.5 131.4)">S2</text>
<text x="38.6" y="131.4" transform="rotate(-90 38.6 131.4)">S1</text>
<text x="78" y="128.8">10</text>
<text x="78" y="131.3">11</text>
<text x="78.5" y="126.2">9</text>
<text x="118.7" y="131.3">32</text>
<text x="118.7" y="128.8">33</text>
<text x="118.7" y="126.2">34</text>
<text x="158" y="126.3" transform="rotate(-90 158 126.3)">S1</text>
<text x="164.3" y="126.3" transform="rotate(-90 164.3 126.3)">A1</text>
<text x="232.6" y="130.8">1</text>
<text x="10.3" y="135.9">C</text>
<text x="78" y="133.9">12</text>
<text x="78" y="136.4">20</text>
<text x="118.7" y="136.4">30</text>
<text x="118.7" y="133.9">31</text>
<text x="145.6" y="136.4">A1</text>
<text x="158.4" y="136.4">11</text>
<text x="214.3" y="133.3">1</text>
<text x="214.3" y="135.9">2</text>
<text x="232.6" y="133.3">2</text>
<text x="232.6" y="135.9">3</text>
<text x="285.3" y="135.9">C</text>
<text x="78" y="141.5">22</text>
<text x="118.7" y="141.5">28</text>
<text x="118.7" y="138.9">29</text>
<text x="145.6" y="141.5">A2</text>
<text x="158.4" y="141.5">14</text>
<text x="214.3" y="138.4">3</text>
<text x="214.3" y="141">4</text>
<text x="214.3" y="143.5">5</text>
<text x="232.6" y="138.4">4</text>
<text x="232.6" y="141">5</text>
<text x="232.6" y="143.5">6</text>
<text x="78" y="144">23</text>
<text x="78" y="146.6">25</text>
<text x="118.7" y="146.6">26</text>
<text x="118.7" y="144">27</text>
<text x="118.7" y="149.1">44</text>
<text x="214.3" y="146">6</text>
<text x="232.6" y="146">7</text>
<text x="232.6" y="148.6">8</text>
<text x="271.9" y="153.7">9</text>
<text x="95.2" y="157.5" transform="rotate(-90 95.2 157.5)">1</text>
<text x="97.8" y="157.9" transform="rotate(-90 97.8 157.9)">13</text>
<text x="100.3" y="157.9" transform="rotate(-90 100.3 157.9)">19</text>
<text x="102.9" y="157.9" transform="rotate(-90 102.9 157.9)">37</text>
<text x="10.3" y="185.9">D</text>
<text x="285.3" y="185.9">D</text>
<text x="35" y="199.9">1</text>
<text x="85" y="199.9">2</text>
<text x="135" y="199.9">3</text>
<text x="185" y="199.9">4</text>
<text x="235" y="199.9">5</text>
<text x="285" y="199.9">6</text>
</g>
<g font-size="1.8" fill="#008484">
<text x="167.1" y="29.5">+3V3</text>
<text x="207.5" y="28.8">+3V3</text>
<text x="34.8" y="33.6">J1</text>
<text x="77.9" y="33.6">U2</text>
<text x="92.8" y="31.1">+3V3</text>
<text x="101.7" y="31.1">+3V3</text>
<text x="153.3" y="31.4">U3</text>
<text x="153.7" y="33.9">MAX6675ISA+</text>
<text x="211.6" y="33.9">C5</text>
<text x="219.9" y="33.9">C7</text>
<text x="228.2" y="33.9">C9</text>
<text x="236.5" y="33.9">C11</text>
<text x="244.8" y="33.9">C14</text>
<text x="32.3" y="36.2">Jack-DC</text>
<text x="52" y="37.7">BZX38450-C18X</text>
<text x="65.2" y="41.9">C1</text>
<text x="70.4" y="41.9">C2</text>
<text x="73.6" y="36.2">NCP1117-3.3</text>
<text x="74.2" y="40">VI</text>
<text x="81.3" y="40">VO</text>
<text x="89.5" y="41.9">C3</text>
<text x="95.7" y="41.9">C4</text>
<text x="106.3" y="40">GREEN</text>
<text x="106.5" y="37.5">D3</text>
<text x="140.6" y="40.5">K-Thermocouple</text>
<text x="157.2" y="40.6">+</text>
<text x="162.6" y="41.5">T+</text>
<text x="169.8" y="40.6" transform="rotate(-90 169.8 40.6)">VCC</text>
<text x="172" y="39">SCK</text>
<text x="173.2" y="41.5">SO</text>
<text x="213.4" y="39.8" transform="rotate(-90 213.4 39.8)">100nF</text>
<text x="221.6" y="39.8" transform="rotate(-90 221.6 39.8)">100nF</text>
<text x="229.9" y="39.8" transform="rotate(-90 229.9 39.8)">100nF</text>
<text x="238.1" y="39.8" transform="rotate(-90 238.1 39.8)">100nF</text>
<text x="246.4" y="39.8" transform="rotate(-90 246.4 39.8)">100nF</text>
<text x="54.1" y="43.8">DZ1</text>
<text x="79.6" y="44.2" transform="rotate(-90 79.6 44.2)">GND</text>
<text x="106.5" y="45.7">R2</text>
<text x="106.5" y="47.6">1K</text>
<text x="139.7" y="43">TC1</text>
<text x="157.4" y="45.7">-</text>
<text x="162.6" y="46.6">T-</text>
<text x="171.9" y="46.6">~{CS}</text>
<text x="207.5" y="47.9">+1V8</text>
<text x="41.5" y="48.9">GND</text>
<text x="53.3" y="50.7">RED</text>
<text x="53.4" y="52.6">D2</text>
<text x="66.3" y="48.5" transform="rotate(-90 66.3 48.5)">10uF</text>
<text x="71.5" y="48.2" transform="rotate(-90 71.5 48.2)">1uF</text>
<text x="77" y="53.5">GND</text>
<text x="90.6" y="48.2" transform="rotate(-90 90.6 48.2)">1uF</text>
<text x="96.8" y="48.5" transform="rotate(-90 96.8 48.5)">10uF</text>
<text x="101.8" y="52.7">GND</text>
<text x="156.8" y="50.4">10nF</text>
<text x="158" y="48.4">C20</text>
<text x="169.8" y="50" transform="rotate(-90 169.8 50)">GND</text>
<text x="211.6" y="53">C6</text>
<text x="219.9" y="53">C8</text>
<text x="228.3" y="53">C10</text>
<text x="236.5" y="53">C12</text>
<text x="244.1" y="53">C13</text>
<text x="252.4" y="53">C15</text>
<text x="260.7" y="53">C16</text>
<text x="53.8" y="59.4">R1</text>
<text x="53.9" y="57.5">10K</text>
<text x="167.2" y="58.7">GND</text>
<text x="214" y="58.8" transform="rotate(-90 214 58.8)">100nF</text>
<text x="222.2" y="58.8" transform="rotate(-90 222.2 58.8)">100nF</text>
<text x="229.9" y="58.8" transform="rotate(-90 229.9 58.8)">100nF</text>
<text x="238.1" y="58.8" transform="rotate(-90 238.1 58.8)">100nF</text>
<text x="246.4" y="58.8" transform="rotate(-90 246.4 58.8)">100nF</text>
<text x="254" y="58.8" transform="rotate(-90 254 58.8)">100nF</text>
<text x="262.3" y="58.8" transform="rotate(-90 262.3 58.8)">100nF</text>
<text x="49.9" y="64.1">GND</text>
<text x="239.9" y="70.5">Conn_01x02</text>
<text x="244.9" y="73">LOAD1</text>
<text x="75.6" y="81.4">+3V3</text>
<text x="239.9" y="83.7">Conn_01x09</text>
<text x="125.4" y="86.5">D4</text>
<text x="131.6" y="86.5">D</text>
<text x="242.4" y="86.2">SCREEN1</text>
<text x="255.8" y="86.4">+3V3</text>
<text x="73.8" y="93.8">R9</text>
<text x="87.2" y="91.1" transform="rotate(-90 87.2 91.1)">+1V8</text>
<text x="97.4" y="91.1" transform="rotate(-90 97.4 91.1)">+1V8</text>
<text x="99.9" y="91.1" transform="rotate(-90 99.9 91.1)">+1V8</text>
<text x="102.5" y="91.1" transform="rotate(-90 102.5 91.1)">+1V8</text>
<text x="107.6" y="91.1" transform="rotate(-90 107.6 91.1)">+1V8</text>
<text x="110.1" y="91.1" transform="rotate(-90 110.1 91.1)">+1V8</text>
<text x="112.6" y="91.1" transform="rotate(-90 112.6 91.1)">+1V8</text>
<text x="120.1" y="94.1">+1V8</text>
<text x="148.3" y="93.6">USB1</text>
<text x="73.8" y="96.4">1K</text>
<text x="148.7" y="96.1">USB_C_Plug_USB2.0</text>
<text x="149.1" y="100.5">VBUS</text>
<text x="256" y="97.8">GND</text>
<text x="31.7" y="103">+3V3 +3V3 +3V3</text>
<text x="80.8" y="106.8">~{RESET}</text>
<text x="87.2" y="102.8" transform="rotate(-90 87.2 102.8)">VDDC</text>
<text x="89.8" y="107.4" transform="rotate(-90 89.8 107.4)">ADV_{REF}</text>
<text x="92.3" y="102.8" transform="rotate(-90 92.3 102.8)">AVDD</text>
<text x="94.9" y="105.6" transform="rotate(-90 94.9 105.6)">VDD_{IN}</text>
<text x="97.4" y="102.8" transform="rotate(-90 97.4 102.8)">VDDC</text>
<text x="99.9" y="105.7" transform="rotate(-90 99.9 105.7)">VDD_{IO}</text>
<text x="102.5" y="105.7" transform="rotate(-90 102.5 105.7)">VDD_{IO}</text>
<text x="105" y="102.7" transform="rotate(-90 105 102.7)">VBUS</text>
<text x="107.6" y="107.2" transform="rotate(-90 107.6 107.2)">VDD_{PLL}</text>
<text x="108" y="106.8">VDD_{OUT}</text>
<text x="110.1" y="102.8" transform="rotate(-90 110.1 102.8)">VDDC</text>
<text x="112.6" y="105.7" transform="rotate(-90 112.6 105.7)">VDD_{IO}</text>
<text x="149.1" y="104.3">CC</text>
<text x="149.1" y="106.8">VCONN</text>
<text x="35.2" y="108.1">R3</text>
<text x="35.2" y="110.6">1K</text>
<text x="40.3" y="108.1">R4</text>
<text x="40.3" y="110.6">1K</text>
<text x="45.4" y="108.3">R5</text>
<text x="45.4" y="110.9">1K</text>
<text x="48.4" y="113.4">10K</text>
<text x="55.3" y="113.4">R6</text>
<text x="80.8" y="109.3">TCK</text>
<text x="111.8" y="113.2">USBD+</text>
<text x="112.3" y="110.6">USBD-</text>
<text x="149.1" y="113.2">D+</text>
<text x="48.4" y="115.7">10K</text>
<text x="48.4" y="118.5">10K</text>
<text x="55.3" y="115.9">R7</text>
<text x="80.8" y="114.4">PA0</text>
<text x="80.8" y="117">PA1</text>
<text x="80.8" y="119.5">PA2</text>
<text x="103.3" y="117">PA27/USB_VBOF</text>
<text x="106.5" y="119.5">PA26/USB_ID</text>
<text x="66.6" y="123.6">C19</text>
<text x="80.8" y="122">PA3/AD0</text>
<text x="80.8" y="124.6">PA4/AD1</text>
<text x="113.4" y="124.6">PA23</text>
<text x="113.4" y="122">PA24</text>
<text x="158.9" y="121.7" transform="rotate(-90 158.9 121.7)">SHIELD</text>
<text x="165.2" y="121.7" transform="rotate(-90 165.2 121.7)">GND</text>
<text x="243" y="120.9">+3V3</text>
<text x="255.3" y="123.6">Micro_SD_Card</text>
<text x="257.1" y="121">uSDCARD2</text>
<text x="59.6" y="129.7" transform="rotate(-90 59.6 129.7)">10nF</text>
<text x="63.6" y="129.7" transform="rotate(-90 63.6 129.7)">10nF</text>
<text x="67.9" y="129.7" transform="rotate(-90 67.9 129.7)">10nF</text>
<text x="80.8" y="129.7">PA6/EXTINT1</text>
<text x="80.8" y="127.1">PA5/EXTINT0</text>
<text x="98.3" y="130.3">U1</text>
<text x="113.4" y="129.7">PA21</text>
<text x="113.4" y="127.1">PA22</text>
<text x="205.6" y="127.9">Conn_01x06</text>
<text x="206.9" y="130.4">uSDCARD1</text>
<text x="236" y="131.7">DAT2</text>
<text x="34.4" y="136.8">SW1</text>
<text x="80.8" y="132.2">PA7</text>
<text x="80.8" y="134.7">PA8</text>
<text x="80.8" y="137.3">PA9</text>
<text x="92.4" y="132.8">AT32UC3B0256</text>
<text x="113.4" y="137.3">PA18</text>
<text x="113.4" y="134.7">PA19</text>
<text x="113.4" y="132.2">PA20</text>
<text x="162.6" y="132.2">GND</text>
<text x="236" y="134.2">DAT3/CD</text>
<text x="236" y="136.8">CMD</text>
<text x="26.6" y="139.3">RotaryEncoder_Switch</text>
<text x="80.8" y="139.8">PA10</text>
<text x="80.8" y="142.4">PA11</text>
<text x="102.9" y="142.4">PA16/SPI_{~{CS0}}</text>
<text x="102.9" y="139.8">PA17/SPI_{~{CS1}}</text>
<text x="198.1" y="139.9">+3V3</text>
<text x="236" y="139.3">VDD</text>
<text x="236" y="141.9">CLK</text>
<text x="80.8" y="144.9">PA12</text>
<text x="80.8" y="147.4">PA13/NMI</text>
<text x="103.2" y="147.4">PA14/SPI_{MOSI}</text>
<text x="103.2" y="150">PA25/SPI_{MISO}</text>
<text x="104" y="144.9">PA15/SPI_{SCK}</text>
<text x="143.6" y="146.4">GND</text>
<text x="152" y="145.4">U4</text>
<text x="152.3" y="147.7">CPC40055ST</text>
<text x="236" y="144.4">VSS</text>
<text x="236" y="146.9">DAT0</text>
<text x="236" y="149.5">DAT1</text>
<text x="96.1" y="155.2" transform="rotate(-90 96.1 155.2)">GND</text>
<text x="98.7" y="155.2" transform="rotate(-90 98.7 155.2)">AGND</text>
<text x="101.2" y="155.2" transform="rotate(-90 101.2 155.2)">GND</text>
<text x="103.8" y="155.2" transform="rotate(-90 103.8 155.2)">GND</text>
<text x="210.9" y="151.4">GND</text>
<text x="263" y="154.6">SHIELD</text>
<text x="243.1" y="160.3">GND</text>
<text x="272.4" y="159">GND</text>
<text x="97.3" y="164.8">GND</text>
</g>
<g font-size="1.8" fill="#000084">
<text x="187.8" y="35.5">{SPI}</text>
<text x="232.6" y="93.4">{SPI}</text>
<text x="228.1" y="101.1">{SCREEN}</text>
<text x="131.2" y="122.1">{SCREEN}</text>
<text x="198.3" y="134.3">{SPI}</text>
<text x="131.2" y="142.5">{SPI}</text>
<text x="223.7" y="152.9">{SPI}</text>
</g>
<g font-size="1.8">
<text x="177.6" y="38.1">5 SCLK</text>
<text x="177.6" y="40.6">7 MISO</text>
<text x="177.6" y="45.7">6~{TH_CS}</text>
<text x="240.2" y="75.8">LOADL</text>
<text x="240.2" y="78.4">LOADN</text>
<text x="133.4" y="84.2">USB_VBUS</text>
<text x="240.8" y="94.9">SCLK</text>
<text x="240.8" y="97.4">MOSI</text>
<text x="240.8" y="100">MISO</text>
<text x="240.8" y="107.6">DC</text>
<text x="240.8" y="102.5">SC_CS</text>
<text x="240.8" y="105.1">RES</text>
<text x="70.1" y="113.4">~{ENC_A}3</text>
<text x="133.5" y="112.2">USB_D+</text>
<text x="133.5" y="109.6">USB_D-</text>
<text x="240.8" y="110.1">BL</text>
<text x="70.1" y="116">~{ENC_B}4</text>
<text x="70.1" y="118.5">~{ENC_S}5</text>
<text x="123.6" y="123.6">RES</text>
<text x="124.7" y="126.1">DC</text>
<text x="124.9" y="128.7">BL</text>
<text x="169" y="136.3">LOADL</text>
<text x="206.5" y="133.2">SD_CS</text>
<text x="206.5" y="135.8">MISO</text>
<text x="225" y="135.8">MOSI</text>
<text x="70.1" y="138.8">~{TH_CS}21</text>
<text x="70.1" y="143.9">SC_CS</text>
<text x="70.1" y="141.4">SD_CS</text>
<text x="122.4" y="143.9">SCLK</text>
<text x="168.8" y="141.4">LOADN</text>
<text x="206.5" y="140.9">SCLK</text>
<text x="206.8" y="138.3">MOSI</text>
<text x="224.8" y="140.9">SCLK</text>
<text x="122.7" y="146.5">MOSI</text>
<text x="122.7" y="149">MISO</text>
<text x="224.8" y="145.9">MISO</text>
</g>
<g font-size="1.8" fill="#0000c2">
<text x="137.4" y="63.9">Reads a K-type thermocouple and produces data over SPI.</text>
<text x="137.4" y="65.9">Try and ovenize or otherwise protect this chip.</text>
<text x="25.4" y="69">External safe power source is needed for now, until we need mains freq. for control.</text>
<text x="172.7" y="98.9">USB I/F for programming</text>
<text x="172.7" y="101">the uC by using the</text>
<text x="172.7" y="103">factory programmed DFU bootloader.</text>
<text x="151.6" y="149.7">Opto-coupled Zero-Cross Solid State Relay</text>
<text x="151.6" y="151.8">Rated for at least 6A</text>
<text x="25.1" y="174.6">The MCU first needs to know how fast the temperature rises at full power, as a mearsure of thermal mass.</text>
<text x="25.1" y="176.6">This value is stored in an internal non-volatile memory, like a flash.</text>
<text x="25.1" y="180.7">The based on this, the MCU turns on the load for a certain number of AC cycles, calculated by scaling</text>
<text x="25.1" y="182.8">the duration of the calibration to 10 cycles. After this if the temperature is more than</text>
<text x="25.1" y="184.8">what the calibration curve was, we start reducing the number of cycles. If it is less, we just turn</text>
<text x="25.1" y="186.8">power on and check again after 10 cycles.</text>
</g>
<text font-size="1.8" fill="#008400" x="55.3" y="118.5">R8</text>
<g font-size="1.4" fill="#0000c2">
<text x="101.6" y="40.6" transform="rotate(-90 101.6 40.6)">Power</text>
<text x="57.6" y="51.5">Overvolt</text>
</g>
</svg>
